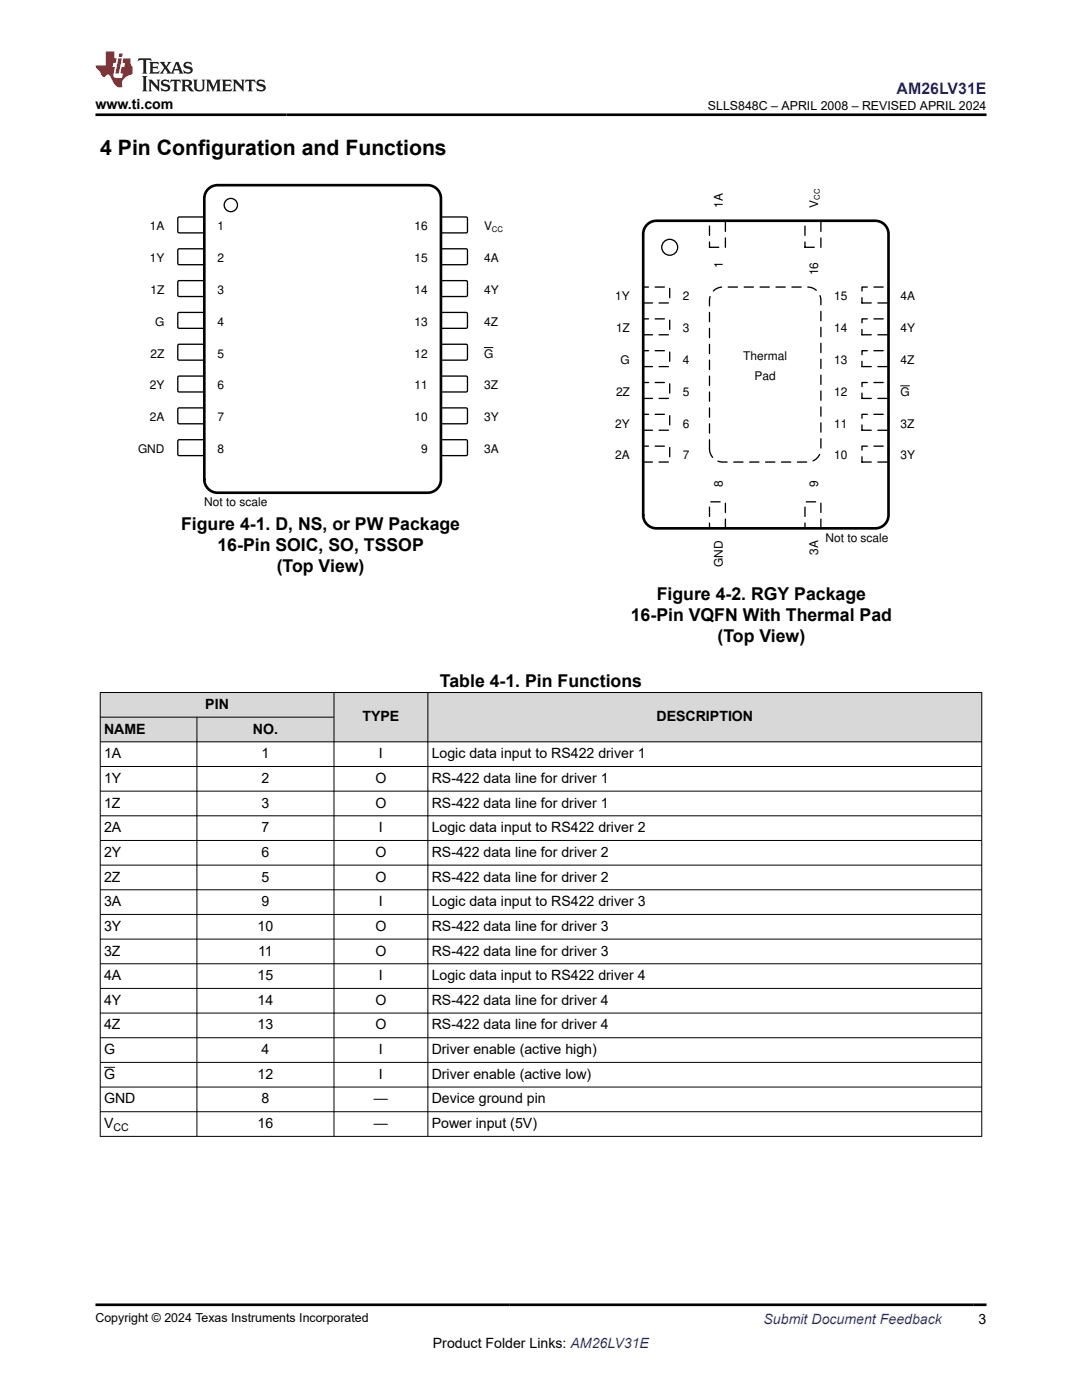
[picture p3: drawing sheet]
<svg xmlns="http://www.w3.org/2000/svg" width="216mm" height="279mm" viewBox="0 0 216 279" stroke-linecap="round" stroke-linejoin="round" font-family="sans-serif">
<path d="M35.5 43.4l.2-.1h4.9l.2 .3-.1 2.7-.2 .2-4.9-.1-.1-.2z" fill="none" stroke="#000" stroke-width=".26"/>
<path d="M88.1 43.3h5l.2 .3-.1 2.7-.2 .2-4.9-.1-.1-.2v-2.6z" fill-rule="evenodd" fill="#fff"/>
<path d="M88.1 43.3h5l.2 .3-.1 2.7-.2 .2-4.9-.1-.1-.2v-2.6z" fill="none" stroke="#000" stroke-width=".26"/>
<path d="M35.5 49.8l.2-.1h4.9l.2 .2-.1 2.8-.2 .1h-4.9l-.1-.2z" fill-rule="evenodd" fill="#fff"/>
<path d="M35.5 49.8l.2-.1h4.9l.2 .2-.1 2.8-.2 .1h-4.9l-.1-.2z" fill="none" stroke="#000" stroke-width=".26"/>
<path d="M88.1 49.7h5l.2 .2-.1 2.8-.2 .1h-4.9l-.1-.2v-2.7z" fill-rule="evenodd" fill="#fff"/>
<path d="M88.1 49.7h5l.2 .2-.1 2.8-.2 .1h-4.9l-.1-.2v-2.7z" fill="none" stroke="#000" stroke-width=".26"/>
<path d="M35.5 56.1l.2-.1h4.9l.2 .3-.1 2.7-.2 .2-4.9-.1-.1-.2z" fill-rule="evenodd" fill="#fff"/>
<path d="M35.5 56.1l.2-.1h4.9l.2 .3-.1 2.7-.2 .2-4.9-.1-.1-.2z" fill="none" stroke="#000" stroke-width=".26"/>
<path d="M88.1 56h5l.2 .3-.1 2.7-.2 .2-4.9-.1-.1-.2v-2.6z" fill-rule="evenodd" fill="#fff"/>
<path d="M88.1 56h5l.2 .3-.1 2.7-.2 .2-4.9-.1-.1-.2v-2.6z" fill="none" stroke="#000" stroke-width=".26"/>
<path d="M35.5 62.5l.2-.1h4.9l.2 .2-.1 2.8-.2 .1h-4.9l-.1-.2z" fill-rule="evenodd" fill="#fff"/>
<path d="M35.5 62.5l.2-.1h4.9l.2 .2-.1 2.8-.2 .1h-4.9l-.1-.2z" fill="none" stroke="#000" stroke-width=".26"/>
<path d="M88.1 62.4h5l.2 .2-.1 2.8-.2 .1h-4.9l-.1-.2v-2.7z" fill-rule="evenodd" fill="#fff"/>
<path d="M88.1 62.4h5l.2 .2-.1 2.8-.2 .1h-4.9l-.1-.2v-2.7z" fill="none" stroke="#000" stroke-width=".26"/>
<path d="M35.6 68.7h5l.2 .3-.1 2.7-.2 .2-4.9-.1-.1-.2v-2.6z" fill-rule="evenodd" fill="#fff"/>
<path d="M35.6 68.7h5l.2 .3-.1 2.7-.2 .2-4.9-.1-.1-.2v-2.6z" fill="none" stroke="#000" stroke-width=".26"/>
<path d="M88.1 68.7h5l.2 .3-.1 2.7-.2 .2-4.9-.1-.1-.2v-2.6z" fill-rule="evenodd" fill="#fff"/>
<path d="M88.1 68.7h5l.2 .3-.1 2.7-.2 .2-4.9-.1-.1-.2v-2.6z" fill="none" stroke="#000" stroke-width=".26"/>
<path d="M96.6 69.4h1.8" fill="none" stroke="#000" stroke-width=".2"/>
<path d="M35.6 75.1h5l.2 .2-.1 2.8-.2 .1h-4.9l-.1-.2v-2.7z" fill-rule="evenodd" fill="#fff"/>
<path d="M35.6 75.1h5l.2 .2-.1 2.8-.2 .1h-4.9l-.1-.2v-2.7z" fill="none" stroke="#000" stroke-width=".26"/>
<path d="M88.1 75.1h5l.2 .2-.1 2.8-.2 .1h-4.9l-.1-.2v-2.7z" fill-rule="evenodd" fill="#fff"/>
<path d="M88.1 75.1h5l.2 .2-.1 2.8-.2 .1h-4.9l-.1-.2v-2.7z" fill="none" stroke="#000" stroke-width=".26"/>
<path d="M35.6 81.4h5l.2 .3-.1 2.7-.2 .2-4.9-.1-.1-.2v-2.6z" fill-rule="evenodd" fill="#fff"/>
<path d="M35.6 81.4h5l.2 .3-.1 2.7-.2 .2-4.9-.1-.1-.2v-2.6z" fill="none" stroke="#000" stroke-width=".26"/>
<path d="M88.1 81.4h5l.2 .3-.1 2.7-.2 .2-4.9-.1-.1-.2v-2.6z" fill-rule="evenodd" fill="#fff"/>
<path d="M88.1 81.4h5l.2 .3-.1 2.7-.2 .2-4.9-.1-.1-.2v-2.6z" fill="none" stroke="#000" stroke-width=".26"/>
<path d="M35.6 87.8h5l.2 .2-.1 2.8-.2 .1h-4.9l-.1-.2v-2.7z" fill-rule="evenodd" fill="#fff"/>
<path d="M35.6 87.8h5l.2 .2-.1 2.8-.2 .1h-4.9l-.1-.2v-2.7z" fill="none" stroke="#000" stroke-width=".26"/>
<path d="M88.1 87.8h5l.2 .2-.1 2.8-.2 .1h-4.9l-.1-.2v-2.7z" fill-rule="evenodd" fill="#fff"/>
<g fill="none" stroke="#000" stroke-width=".26">
<path d="M88.1 87.8h5l.2 .2-.1 2.8-.2 .1h-4.9l-.1-.2v-2.7z"/>
<circle cx="46.1" cy="40.9" r="1.32"/>
</g>
<path d="M41.8 37.5l1-.5h.6h41.9a2.65 2.65 0 0 1 2.7 2.6v56.1a2.65 2.65 0 0 1-2.7 2.6h-41.9a2.65 2.65 0 0 1-2.6-2.6v-56.1a2.64 2.64 0 0 1 1-2.1z" fill="none" stroke="#000" stroke-width=".53"/>
<path d="M141.6 89.6a2.65 2.65 0 0 0 2.6 2.6h17a2.65 2.65 0 0 0 2.6-2.6v-29.7a2.65 2.65 0 0 0-2.6-2.6h-17a2.65 2.65 0 0 0-2.6 2.6v29.7" fill="none" stroke="#000" stroke-width=".26" stroke-dasharray="1.9 1.3"/>
<path d="M128.3 57.3h5.3v3.2h-5.3z" fill-rule="evenodd" fill="#fff"/>
<path d="M128.3 57.3h5.3v3.2h-5.3z" fill="none" stroke="#000" stroke-width=".26" stroke-dasharray="1.9 1.3"/>
<path d="M128.3 63.6h5.3v3.2h-5.3z" fill-rule="evenodd" fill="#fff"/>
<path d="M128.3 63.6h5.3v3.2h-5.3z" fill="none" stroke="#000" stroke-width=".26" stroke-dasharray="1.9 1.3"/>
<path d="M128.3 70h5.3v3.2h-5.3z" fill-rule="evenodd" fill="#fff"/>
<path d="M128.3 70h5.3v3.2h-5.3z" fill="none" stroke="#000" stroke-width=".26" stroke-dasharray="1.9 1.3"/>
<path d="M128.3 76.3h5.3v3.2h-5.3z" fill-rule="evenodd" fill="#fff"/>
<path d="M128.3 76.3h5.3v3.2h-5.3z" fill="none" stroke="#000" stroke-width=".26" stroke-dasharray="1.9 1.3"/>
<path d="M128.3 82.7h5.3v3.2h-5.3z" fill-rule="evenodd" fill="#fff"/>
<path d="M128.3 82.7h5.3v3.2h-5.3z" fill="none" stroke="#000" stroke-width=".26" stroke-dasharray="1.9 1.3"/>
<path d="M128.3 89h5.3v3.2h-5.3z" fill-rule="evenodd" fill="#fff"/>
<path d="M128.3 89h5.3v3.2h-5.3z" fill="none" stroke="#000" stroke-width=".26" stroke-dasharray="1.9 1.3"/>
<path d="M141.6 100.2h3.1v5.2h-3.1z" fill-rule="evenodd" fill="#fff"/>
<path d="M141.6 100.2h3.1v5.2h-3.1z" fill="none" stroke="#000" stroke-width=".26" stroke-dasharray="1.9 1.3"/>
<path d="M160.6 100.2h3.2v5.2h-3.2z" fill-rule="evenodd" fill="#fff"/>
<path d="M160.6 100.2h3.2v5.2h-3.2z" fill="none" stroke="#000" stroke-width=".26" stroke-dasharray="1.9 1.3"/>
<path d="M172 89h5.3v3.2h-5.3z" fill-rule="evenodd" fill="#fff"/>
<path d="M172 89h5.3v3.2h-5.3z" fill="none" stroke="#000" stroke-width=".26" stroke-dasharray="1.9 1.3"/>
<path d="M172 82.7h5.3v3.2h-5.3z" fill-rule="evenodd" fill="#fff"/>
<path d="M172 82.7h5.3v3.2h-5.3z" fill="none" stroke="#000" stroke-width=".26" stroke-dasharray="1.9 1.3"/>
<path d="M172 76.3h5.3v3.2h-5.3z" fill-rule="evenodd" fill="#fff"/>
<path d="M172 76.3h5.3v3.2h-5.3z" fill="none" stroke="#000" stroke-width=".26" stroke-dasharray="1.9 1.3"/>
<path d="M179.7 77h1.8" fill="none" stroke="#000" stroke-width=".2"/>
<path d="M172 70h5.3v3.2h-5.3z" fill-rule="evenodd" fill="#fff"/>
<path d="M172 70h5.3v3.2h-5.3z" fill="none" stroke="#000" stroke-width=".26" stroke-dasharray="1.9 1.3"/>
<path d="M172 63.6h5.3v3.2h-5.3z" fill-rule="evenodd" fill="#fff"/>
<path d="M172 63.6h5.3v3.2h-5.3z" fill="none" stroke="#000" stroke-width=".26" stroke-dasharray="1.9 1.3"/>
<path d="M172 57.3h5.3v3.2h-5.3z" fill-rule="evenodd" fill="#fff"/>
<path d="M172 57.3h5.3v3.2h-5.3z" fill="none" stroke="#000" stroke-width=".26" stroke-dasharray="1.9 1.3"/>
<path d="M160.6 44.1h3.2v5.3h-3.2z" fill-rule="evenodd" fill="#fff"/>
<path d="M160.6 44.1h3.2v5.3h-3.2z" fill="none" stroke="#000" stroke-width=".26" stroke-dasharray="1.9 1.3"/>
<path d="M141.6 44.1h3.1v5.3h-3.1z" fill-rule="evenodd" fill="#fff"/>
<path d="M141.6 44.1h3.1v5.3h-3.1z" fill="none" stroke="#000" stroke-width=".26" stroke-dasharray="1.9 1.3"/>
<circle cx="133.6" cy="49.4" r="1.59" fill="none" stroke="#000" stroke-width=".26"/>
<path d="M128.9 45.1a2.64 2.64 0 0 1 2.1-1h43.6a2.65 2.65 0 0 1 2.7 2.6v56.1a2.65 2.65 0 0 1-2.7 2.6h-43.6a2.65 2.65 0 0 1-2.7-2.6v-56.1l.1-.6z" fill="none" stroke="#000" stroke-width=".53"/>
<g fill="#d8d8d8">
<path d="M20 138.2h175.9v4.9h-175.9z" fill-rule="evenodd"/>
<path d="M20.1 138.3h46.5v4.8h-46.5z" fill-rule="evenodd"/>
<path d="M66.7 138.3h18.6v9.7h-18.6z" fill-rule="evenodd"/>
<path d="M85.4 138.3h110.4v9.7h-110.4z" fill-rule="evenodd"/>
<path d="M20.1 143.2h19.1v4.8h-19.1z" fill-rule="evenodd"/>
<path d="M39.4 143.2h27.2v4.8h-27.2z" fill-rule="evenodd"/>
</g>
<g fill="none" stroke="#000" stroke-width=".2">
<path d="M19.9 138.2h176.1M20 138.1v88.7M66.6 138.1v88.7M85.4 138.1v88.7M195.9 138.1v88.7M19.9 143.1h46.8M19.9 153h176.1M19.9 157.9h176.1M39.3 143.1v83.7M196 148h-176.1M19.9 162.8h176.1M19.9 167.7h176.1"/>
<path d="M19.9 172.7h176.1M19.9 177.6h176.1M19.9 182.5h176.1M19.9 187.4h176.1M19.9 192.3h176.1M19.9 197.3h176.1M19.9 202.2h176.1M19.9 207.1h176.1M19.9 212h176.1M19.9 216.9h176.1M20.8 213h2.2M19.9 221.9h176.1"/>
<path d="M19.9 226.8h176.1"/>
</g>
<path d="M27.7 11.6l-.2 .6 .5-.2h.6v.1v2.2l-.2 .4h1l-.2-.4v-2.2v-.1h.5l.5 .2-.1-.6zM29.8 12.4l.2 .3v1.6l-.2 .4h1.9l.1-.6a1.08 1.08 0 0 1-1.3 .2v-.7h.6l.4 .2v-.7l-.4 .2h-.6v-.5l.2-.2a1 1 0 0 1 1 .3l-.1-.5zM31.8 12.4l1 1.1-1 1.2h.9l-.2-.2 .4-.8 .5 .8-.2 .2h1.6l-.2-.2 .1-.5h1l.1 .5-.1 .2h.9l-.2-.4-.8-1.9h-.5l-1 2.1-.8-1.1 .9-1h-.8l.2 .2-.5 .6-.3-.6 .1-.2zM35.2 12.8l.4 1h-.8zM36.8 12.5a.65 .65 0 0 0-.2 .7 .65 .65 0 0 0 .6 .5l.7 .1 .1 .3a.79 .79 0 0 1-.7 .4 .79 .79 0 0 1-.7-.5l.1 .7 .2-.1a.93 .93 0 0 0 1.1 0 .93 .93 0 0 0 .4-.9 1.46 1.46 0 0 0-1.2-.6l-.1-.3a1.09 1.09 0 0 1 1.2 .2l-.2-.6-.1 .1-.6-.2zM28.4 15.2l.2 .4v2.2l-.2 .4h1l-.2-.4v-2.2l.2-.4zM29.6 15.9l.2 .4v1.5l-.2 .4h.8l-.3-.4v-1.3l1.7 1.8v-2l.2-.4h-.8l.2 .2 .1 1.1-1.2-1.3zM32.3 16a.65 .65 0 0 0-.2 .8 .65 .65 0 0 0 .7 .4l.6 .2 .1 .2a.79 .79 0 0 1-.7 .4 .79 .79 0 0 1-.7-.5l.1 .7 .2-.1a.93 .93 0 0 0 1.1 .1 .93 .93 0 0 0 .4-1 1.46 1.46 0 0 0-1.2-.5l-.1-.4a1.09 1.09 0 0 1 1.2 .2l-.2-.6-.1 .1-.6-.1zM34.1 15.9l-.1 .6a.63 .63 0 0 1 .7-.3l.1 1.6-.3 .4h1l-.2-.4v-1.6a.66 .66 0 0 1 .8 .3l-.1-.6zM36.2 15.9l.2 .4v1.5l-.2 .4h.9l-.2-.2v-.7h.5l.1 .2a.79 .79 0 0 0 1.2 .6l-1-.9a.61 .61 0 0 0 .6-.6 .61 .61 0 0 0-.5-.7zM36.9 16.2h.2a.47 .47 0 0 1 .5 .1 .47 .47 0 0 1 .1 .5l-.2 .1-.6 .1zM38.5 15.9l.2 .2a2.27 2.27 0 0 0 .4 2 1.04 1.04 0 0 0 1.7-.7v-1.3l.2-.2h-.8l.2 .4v1.1a.6 .6 0 0 1-.6 .6 .6 .6 0 0 1-.6-.6v-1.1l.3-.4zM41.1 15.9l.2 .4v1.5l-.2 .4h.7l-.2-.4v-1.4l.9 1.9 .8-1.9v1.4l-.2 .4h1l-.3-.4v-1.5l.3-.4h-.8l-.7 1.5-.7-1.5zM44.3 15.9l.2 .4v1.5l-.2 .4h1.9l.1-.6a1.09 1.09 0 0 1-1.3 .2v-.7h.6l.4 .2v-.6l-.4 .2h-.6v-.6l.2-.1a1.01 1.01 0 0 1 1 .3l-.1-.6zM46.4 15.9l.3 .4v1.5l-.3 .4h.8l-.2-.4v-1.3l1.6 1.8v-2l.2-.4h-.7l.2 .2v1.1l-1.2-1.3zM49 15.9l-.1 .6a.63 .63 0 0 1 .8-.3v1.6l-.3 .4h1l-.2-.4v-1.6a.66 .66 0 0 1 .8 .3l-.1-.6zM51.4 16a.65 .65 0 0 0-.2 .8 .65 .65 0 0 0 .6 .4l.6 .2 .2 .2a.79 .79 0 0 1-.8 .4 .79 .79 0 0 1-.6-.5l.1 .7 .2-.1a.93 .93 0 0 0 1 .1 .93 .93 0 0 0 .5-1 1.46 1.46 0 0 0-1.3-.5l-.1-.4a1.09 1.09 0 0 1 1.3 .2l-.2-.6-.2 .1-.5-.1z" fill="#231f20"/>
<path d="M21.1 10.3v2.7h-2.1l.1 .4 .9 1a.95 .95 0 0 0 .9 .9 .59 .59 0 0 1 .6-.4 .59 .59 0 0 1 .5 .3l.4 .8a1.59 1.59 0 0 0 2.1 1.4 1.61 1.61 0 0 1 1-2.3l1-.3-.1-1.5a1.59 1.59 0 0 1-.4-1.7h-1.4l-.2 .9h.5l-.1 .9h-.5l-.2 .9v.3l.4 .1-.2 .9h-.6a.73 .73 0 0 1-1.1-.7l.3-1.5h-.5l.2-.9h.5l.2-.9h-.5v-1.3zM23.6 11.6l-.6 3.1h.7l.6-3.1zM23.8 10.7l-.1 .6h.7l.1-.6z" fill="#ed1c24"/>
<path d="M19 22.9h177.8M19 260.4h177.8" fill="none" stroke="#000" stroke-width=".53"/>
<text font-size="4.2" x="20" y="30.9">4 Pin Configuration and Functions</text>
<g font-size="3.5">
<text x="36.1" y="105.7">Figure 4-1. D, NS, or PW Package</text>
<text x="43.4" y="110">16-Pin SOIC, SO, TSSOP</text>
<text x="55.2" y="114.2">(Top View)</text>
<text x="131" y="119.8">Figure 4-2. RGY Package</text>
<text x="125.9" y="124">16-Pin VQFN With Thermal Pad</text>
<text x="143.2" y="128.2">(Top View)</text>
<text x="87.8" y="137">Table 4-1. Pin Functions</text>
</g>
<text font-size="3.2" fill="#00f" x="178.9" y="18.7">AM26LV31E</text>
<g font-size="2.8">
<text x="19" y="21.8">www.ti.com</text>
<text x="41" y="141.5">PIN</text>
<text x="72.3" y="143.9">TYPE</text>
<text x="131" y="143.9">DESCRIPTION</text>
<text x="20.8" y="146.4">NAME</text>
<text x="50.5" y="146.4">NO.</text>
<text x="20.8" y="151.3">1A</text>
<text x="52.2" y="151.3">1</text>
<text x="75.6" y="151.3">I</text>
<text x="86.1" y="151.3">Logic data input to RS422 driver 1</text>
<text x="20.8" y="156.2">1Y</text>
<text x="20.8" y="161.2">1Z</text>
<text x="52.2" y="156.2">2</text>
<text x="52.2" y="161.2">3</text>
<text x="74.9" y="156.2">O</text>
<text x="74.9" y="161.2">O</text>
<text x="86.1" y="156.2">RS-422 data line for driver 1</text>
<text x="86.1" y="161.2">RS-422 data line for driver 1</text>
<text x="20.8" y="166.1">2A</text>
<text x="52.2" y="166.1">7</text>
<text x="75.6" y="166.1">I</text>
<text x="86.1" y="166.1">Logic data input to RS422 driver 2</text>
<text x="20.8" y="171">2Y</text>
<text x="52.2" y="171">6</text>
<text x="74.9" y="171">O</text>
<text x="86.1" y="171">RS-422 data line for driver 2</text>
<text x="20.8" y="175.9">2Z</text>
<text x="52.2" y="175.9">5</text>
<text x="74.9" y="175.9">O</text>
<text x="86.1" y="175.9">RS-422 data line for driver 2</text>
<text x="20.8" y="180.8">3A</text>
<text x="20.8" y="185.8">3Y</text>
<text x="51.4" y="185.8">10</text>
<text x="52.2" y="180.8">9</text>
<text x="74.9" y="185.8">O</text>
<text x="75.6" y="180.8">I</text>
<text x="86.1" y="180.8">Logic data input to RS422 driver 3</text>
<text x="86.1" y="185.8">RS-422 data line for driver 3</text>
<text x="20.8" y="190.7">3Z</text>
<text x="51.5" y="190.7">11</text>
<text x="74.9" y="190.7">O</text>
<text x="86.1" y="190.7">RS-422 data line for driver 3</text>
<text x="20.8" y="195.6">4A</text>
<text x="51.4" y="195.6">15</text>
<text x="75.6" y="195.6">I</text>
<text x="86.1" y="195.6">Logic data input to RS422 driver 4</text>
<text x="20.8" y="200.5">4Y</text>
<text x="51.4" y="200.5">14</text>
<text x="74.9" y="200.5">O</text>
<text x="86.1" y="200.5">RS-422 data line for driver 4</text>
<text x="20.8" y="205.5">4Z</text>
<text x="51.4" y="205.5">13</text>
<text x="74.9" y="205.5">O</text>
<text x="86.1" y="205.5">RS-422 data line for driver 4</text>
<text x="20.8" y="210.4">G</text>
<text x="20.8" y="215.3">G</text>
<text x="51.4" y="215.3">12</text>
<text x="52.2" y="210.4">4</text>
<text x="75.6" y="210.4">I</text>
<text x="75.6" y="215.3">I</text>
<text x="86.1" y="210.4">Driver enable (active high)</text>
<text x="86.1" y="215.3">Driver enable (active low)</text>
<text x="20.8" y="220.2">GND</text>
<text x="52.2" y="220.2">8</text>
<text x="74.6" y="220.2">—</text>
<text x="86.1" y="220.2">Device ground pin</text>
<text x="20.8" y="225.1">V</text>
<text x="51.4" y="225.1">16</text>
<text x="74.6" y="225.1">—</text>
<text x="86.1" y="225.1">Power input (5V)</text>
<text x="86.4" y="269">Product Folder Links: AM26LV31E</text>
<text x="195.3" y="264.2">3</text>
</g>
<text font-size="2.8" fill="#00f" x="152.4" y="264.2">Submit Document Feedback</text>
<g font-size="2.5">
<text x="141.3" y="21.9">SLLS848C – APRIL 2008 – REVISED APRIL 2024</text>
<text x="19" y="263.9">Copyright © 2024 Texas Instruments Incorporated</text>
</g>
<g font-size="2.4">
<text x="144.2" y="41.4" transform="rotate(-90 144.2 41.4)">1A</text>
<text x="163.3" y="41.4" transform="rotate(-90 163.3 41.4)">V</text>
<text x="29.9" y="45.9">1A</text>
<text x="43.4" y="45.9">1</text>
<text x="82.7" y="45.9">16</text>
<text x="96.6" y="45.9">V</text>
<text x="29.9" y="52.3">1Y</text>
<text x="43.4" y="52.3">2</text>
<text x="82.7" y="52.3">15</text>
<text x="96.6" y="52.3">4A</text>
<text x="144.2" y="53.6" transform="rotate(-90 144.2 53.6)">1</text>
<text x="30" y="58.6">1Z</text>
<text x="43.4" y="58.6">3</text>
<text x="82.7" y="58.6">14</text>
<text x="96.6" y="58.6">4Y</text>
<text x="122.8" y="59.9">1Y</text>
<text x="136.3" y="59.9">2</text>
<text x="163.3" y="54.9" transform="rotate(-90 163.3 54.9)">16</text>
<text x="166.4" y="59.9">15</text>
<text x="179.7" y="59.9">4A</text>
<text x="31" y="65">G</text>
<text x="43.4" y="65">4</text>
<text x="82.7" y="65">13</text>
<text x="96.6" y="65">4Z</text>
<text x="30" y="71.3">2Z</text>
<text x="43.4" y="71.3">5</text>
<text x="82.7" y="71.3">12</text>
<text x="96.6" y="71.3">G</text>
<text x="122.9" y="66.3">1Z</text>
<text x="136.3" y="66.3">3</text>
<text x="148.3" y="71.8">Thermal</text>
<text x="166.4" y="66.3">14</text>
<text x="179.7" y="66.3">4Y</text>
<text x="29.9" y="77.7">2Y</text>
<text x="43.4" y="77.7">6</text>
<text x="82.7" y="77.7">11</text>
<text x="96.6" y="77.7">3Z</text>
<text x="123.8" y="72.6">G</text>
<text x="136.3" y="72.6">4</text>
<text x="150.6" y="75.8">Pad</text>
<text x="166.4" y="72.6">13</text>
<text x="179.7" y="72.6">4Z</text>
<text x="122.9" y="79">2Z</text>
<text x="136.3" y="79">5</text>
<text x="166.4" y="79">12</text>
<text x="179.7" y="79">G</text>
<text x="29.9" y="84">2A</text>
<text x="43.4" y="84">7</text>
<text x="82.7" y="84">10</text>
<text x="96.6" y="84">3Y</text>
<text x="122.8" y="85.3">2Y</text>
<text x="136.3" y="85.3">6</text>
<text x="166.4" y="85.3">11</text>
<text x="179.7" y="85.3">3Z</text>
<text x="27.5" y="90.4">GND</text>
<text x="43.4" y="90.4">8</text>
<text x="84" y="90.4">9</text>
<text x="96.6" y="90.4">3A</text>
<text x="122.8" y="91.7">2A</text>
<text x="136.3" y="91.7">7</text>
<text x="166.4" y="91.7">10</text>
<text x="179.7" y="91.7">3Y</text>
<text x="40.8" y="101">Not to scale</text>
<text x="144.2" y="97.2" transform="rotate(-90 144.2 97.2)">8</text>
<text x="163.3" y="97.2" transform="rotate(-90 163.3 97.2)">9</text>
<text x="144.2" y="113.1" transform="rotate(-90 144.2 113.1)">GND</text>
<text x="163.3" y="110.7" transform="rotate(-90 163.3 110.7)">3A</text>
<text x="164.7" y="108.1">Not to scale</text>
</g>
<text font-size="2.1" x="22.6" y="225.7">CC</text>
<g font-size="1.5">
<text x="163.6" y="39.8" transform="rotate(-90 163.6 39.8)">CC</text>
<text x="98.2" y="46.3">CC</text>
</g>
</svg>
